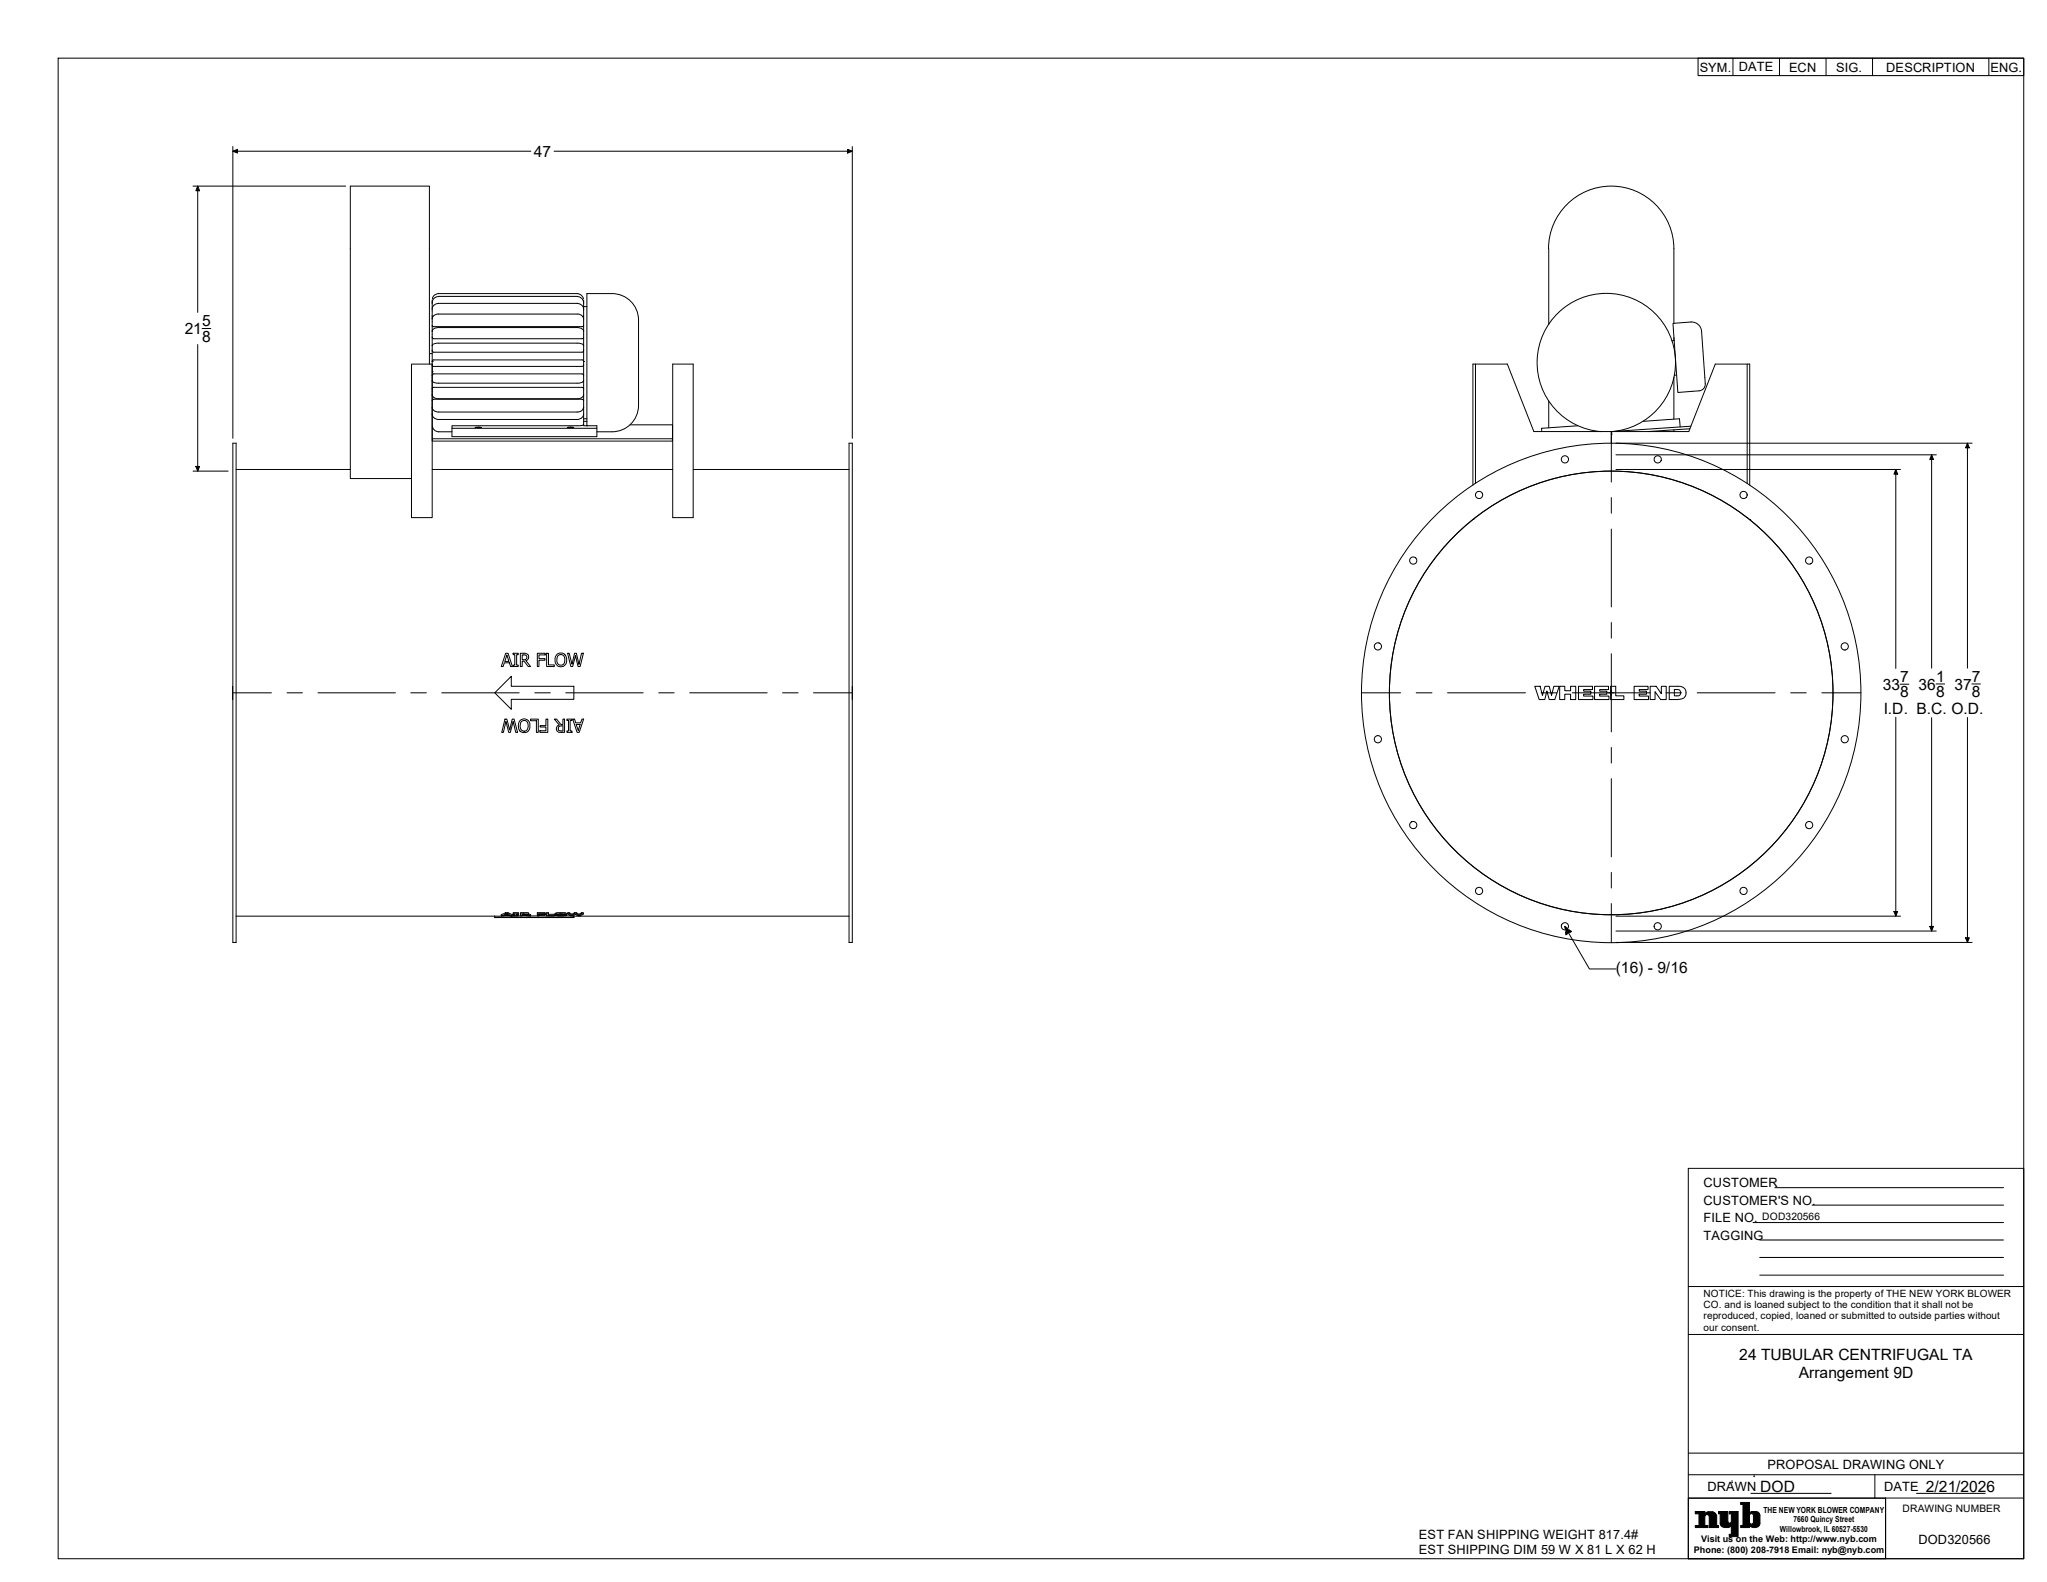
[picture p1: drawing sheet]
<svg xmlns="http://www.w3.org/2000/svg" width="559mm" height="432mm" viewBox="0 0 559 432" stroke-linecap="round" stroke-linejoin="round" font-family="sans-serif">
<!-- layer: Drawing -->
<g fill="none" stroke="#000" stroke-width=".27">
<path d="M422.7 67.9a17.1 17.1 0 0 1 17.1-17.1 17.1 17.1 0 0 1 17.1 17.1v20.4M422.8 67.9v20.7M112.3 99.4h5.7v41.9h-5.7zM117.2 99.4v-48.6h-21.6v79.8h16.7M117.2 96.5h.8M118 98.7l.2-.5h40.9l.2 .5M118 98.7h.1M118 95.7l.3 .4h40.6l.4-.4M118 92l.3 .5h40.6l.4-.5M118 88.8l.2 .4h40.9l.2-.4M118 86.2l.2 .2M118 99.6l.2 .4h40.8l.3-.4"/>
<path d="M118 94.4v-.1a1.46 1.46 0 0 1 1.8-.6h38.3a1.09 1.09 0 0 1 1.2 .7M118 90.5a1.43 1.43 0 0 1 1.8-1.1h37.7a1.57 1.57 0 0 1 1.8 1.1M118 87.1a1.55 1.55 0 0 1 1.8-1.4h37.7a1.55 1.55 0 0 1 1.8 1.4M118 84.4a1.64 1.64 0 0 1 1.8-1.6h37.7a1.74 1.74 0 0 1 1.8 1.6M118 82.7a1.74 1.74 0 0 1 1.8-1.8h37.7a1.85 1.85 0 0 1 1.8 1.8M118 81.9v29.2M118 81.5a1.77 1.77 0 0 1 1.8-1.4h37.7a1.77 1.77 0 0 1 1.8 1.4M159.3 98.7h.1M159.3 86.2l-.2 .2M159.3 81.9v29.2M159.3 83.7h.9M167.1 80.1h-6.9v36.1"/>
<path d="M167.1 80.1a7.2 7.2 0 0 1 7.2 7.2M174.3 87.3v23.4M183.6 99.4h5.6v41.9h-5.6zM402.8 99.4v32.6M456.7 88.3l4.9-.4a2.71 2.71 0 0 1 2.9 2.5l1 14.3a1.81 1.81 0 0 1-1.7 2l-5.8 .4zM456.9 92.1v.9h-.5M476.9 99.4v32.6M118 119.8h65.6v.6h-65.6zM118 109.3l.4-.3h40.5l.4 .3M118 106.2l.3-.5h40.6l.4 .5M118 102.5l.4-.5h40.5l.4 .5M118 111.1a1.54 1.54 0 0 0 1.8 1.4h37.7a1.54 1.54 0 0 0 1.8-1.4"/>
<path d="M118 107.7a1.51 1.51 0 0 0 1.8 1.1h37.7a1.53 1.53 0 0 0 1.8-1.1M118 103.8l.3 .5 .9 .3h38.9a1.27 1.27 0 0 0 1.2-.8M118 111.1l.1 .5M118 113a1.64 1.64 0 0 0 1.8 1.5h37.7a1.64 1.64 0 0 0 1.8-1.5M118 101.5h.1M118 111.6v4.5M118 116.5v3.3M118 116a1.81 1.81 0 0 0 1.8 1.9h3.6M123.4 116.9v2.3h39.5v-2.3M129.7 116.6h1.7zM154.9 116.6h1.8zM159.2 111.6h.1"/>
<path d="M159.3 111.1v1.9M159.3 115.9v.3h.9M159.3 115.9l-.9 .3h-35v.7h39.5v-.7h-2.7M159.3 113v2.9M159.3 115h.9M159.3 114.3h.9M160.2 116.2h.1M172 116h11.6v3.8M174.3 110.6a7.2 7.2 0 0 1-7.2 7.3h-4.2M422.8 109.4v7.4M430.8 116.2l-10 .7 .1 .9M437.1 117.8a18.9 18.9 0 0 1-14.7-28.7 18.9 18.9 0 0 1 32.2 0 18.9 18.9 0 0 1-14.7 28.7"/>
<path d="M439.9 117.9h.1M439.9 118.5h.1M439.9 117.8v3.2M439.9 117.8h.1M448.6 115l9.9-.7 .2 2.2M456.9 102.9v11.5M456.9 117.3v.5M457.6 102.4h-.5M461.3 117l-11.5 .8M461.6 116.3l-21.5 1.5M63.6 121h.9v136.2h-.9zM64.5 128.1h31.1"/>
<path d="M118 128.1h65.6M189.2 128.1h42.6M231.8 121h.9v136.2h-.9zM402.1 132.4v-33h9.4l7.2 18.4h42.3l7.2-18.4h9.4v33M402.8 134.9v.4M439.9 128.5v.1M476.9 134.9v.4M402.1 141.8h.1M402.8 141.2v.1M476.9 141.2v.1M477.6 141.8h.1M138 178.3h.7l1.2 3.6h-.5l-.3-1h-1.4l-.3 1h-.6z"/>
<path d="M138.4 178.8l.5 1.7h-1.1zM140.1 178.3h1.4v.4h-.5v2.8h.5v.4h-1.4v-.4h.4v-2.8h-.4zM142 178.3h1a1.06 1.06 0 0 1 1.3 .8 1.06 1.06 0 0 1-.7 1.2l1.2 1.6h-.6l-1.1-1.4h-.5v1.4h-.6zM142.6 178.8h.4a.69 .69 0 0 1 .8 .7 .69 .69 0 0 1-.9 .6h-.3zM146.7 178.3h2.1v.5h-1.7v1h1.7v.4h-1.7v1.7h-.4zM149.2 178.3h.5v3.2h1.6v.4h-2.1zM152.1 178.6a1.69 1.69 0 0 1 2.1 0 1.69 1.69 0 0 1 .4 2.1 1.62 1.62 0 0 1-2 1.2 1.62 1.62 0 0 1-1.1-2.1zM152.3 179a1.13 1.13 0 0 1 1.3-.2 1.13 1.13 0 0 1 .6 1.3 1.16 1.16 0 0 1-1.2 1.4 1.16 1.16 0 0 1-1-1.6zM154.9 178.3h.5l.7 3 .7-3h.6l.7 3.1 .6-3.1h.6l-.9 3.6h-.6l-.7-3-.8 3h-.5zM63.6 187.3v3.6M135.1 189.1l4.5-4.5v2.7h17.1v3.6h-17.1v2.7zM137.9 196.3h.5l.7 3 .7-3h.5l1 3.6h-.5l-.7-3-.8 3h-.4l-.8-3-.7 3h-.4z"/>
<path d="M142.1 196.5a1.68 1.68 0 0 1 2 .1 1.68 1.68 0 0 1 .6 1.9 1.61 1.61 0 0 1-2 1.4 1.61 1.61 0 0 1-1.2-2.1l.2-.6zM142.2 197a1.17 1.17 0 0 1 1.6-.1 1.17 1.17 0 0 1 .3 1.5 1.11 1.11 0 0 1-1.2 1.2 1.11 1.11 0 0 1-.9-1.5zM144.8 196.3h2.1v3.6h-.5v-3.2h-1.6zM149 196.3h.5v3.6h-2.1v-.4h1.6v-1.1h-1.6v-.3h1.6zM151.3 196.3h.7l1.1 1.4h.6v-1.4h.4v3.6h-.9a1.06 1.06 0 0 1-1.3-.7 1.06 1.06 0 0 1 .8-1.3zM152.6 198.3l1.1-.2v1.4h-.8a.63 .63 0 0 1-.6-.5 .63 .63 0 0 1 .3-.7zM154.7 196.3h1.4v.4h-.5v2.8h.5v.4h-1.4v-.4h.5v-2.8h-.5zM156.3 196.3h.5l.4 1h1.3l.4-1h.4l-1.2 3.6h-.6zM157.3 197.7h1.1l-.5 1.7zM232.7 187.3v3.6M419 187.3h1.4l.7 2.5 .7-2.5h1.1l.6 2.5 .7-2.5h1.4l-1.2 3.6h-1.5l-.6-2.3-.6 2.3h-1.5zM425.8 187.3h1.4v1.2h1.6v-1.2h1.3v3.6h-1.3v-1.4h-1.6v1.4h-1.4z"/>
<path d="M430.9 187.3h3.8v.9h-2.4v.5h2v.8h-2v.5h2.5v.9h-3.9zM435.3 187.3h3.8v.9h-2.4v.5h2v.8h-2v.5h2.5v.9h-3.9zM439.7 187.3h1.4v2.6h2.2v1h-3.6zM446.1 187.3h3.8v.9h-2.4v.5h2v.8h-2v.5h2.5v.9h-3.9zM450.5 187.3h1.6l1.4 2.1v-2.1h1.4v3.6h-1.6l-1.5-2.1v2.1h-1.3zM455.7 187.3h2.3a1.86 1.86 0 0 1 2.2 1.8 1.86 1.86 0 0 1-2.2 1.8h-2.3zM457.1 188.2h.7a.87 .87 0 0 1 1 .9 .87 .87 0 0 1-1 .8h-.7zM64.5 250.1h70.6M135.1 250.1v.3M136.8 250h3.1M137.8 249.8l.6-.2 .5 .2zM138 249.4l-1.2 .6"/>
<path d="M138 249.1l-1.2 .5v.4M138 249.1h.7v.3h-.7M138 249.1v.3M138.7 249.4l1.2 .6M138.7 249.1l1.2 .5v.4M139.2 249.9l-4.1 .2M139.6 250.3l17.1 .1M139.6 250.3l-4.5 .1M139.6 250.3v-.3h17.1v.4M140.1 249.6v.4h1.4v-.4M140.1 249.6v-.5h1.4v.5M140.1 249.6h.4v.3h-.4"/>
<path d="M140.1 249.4h1.4M141.5 249.6h-.5v.3h.5M142 249.4l2 .1 .3 .1-.7 .2 1.2 .2-1.7-.2-1.1 .2zM142 249.4v-.3h1.9l.4 .1v.4M142.6 249.6l1.2 .1h-1.2zM143.6 249.6v.1M144.3 249.6h.5v.4M146.7 249.4l2.1 .2h-1.7l1.7 .1h-1.7v.3h-.4zM146.7 249.4v-.3h2.1v.3M148.8 249.6v.1M149.2 249.4h.5M149.7 249.6h1.6v.4h-2.1v-.9h.5v.8h1.6"/>
<path d="M151.5 249.7l1.1-.2a2.18 2.18 0 0 1 2.1 .3l-1.4 .2a1.99 1.99 0 0 1-1.8-.3zM152 249.2v.4M152 249.7l.4-.1a2.01 2.01 0 0 1 1.8 .2l-1.9 .1zM152.5 249.6h1.3M154.2 249.2l-2-.1-.6 .1-.1 .5M154.2 249.2l.5 .2v.3M154.2 249.2v.4M154.9 249.4a1.37 1.37 0 0 0 2.2 .2 1.34 1.34 0 0 0 2.2-.2M154.9 249.4v-.3h.5v.3M154.9 249.4h.5M155.4 249.4l.7 .5 .7-.5M155.4 249.1l.7 .5"/>
<path d="M156.1 249.6v.3M156.7 250.4h-21.6M156.7 250.1h75.1M156.8 249.1l-.7 .5M156.8 249.1h.6v.3M156.8 249.4h.6M156.8 249.1v.3M157.4 249.4l.7 .5 .6-.5M157.4 249.1l.7 .5M158.1 249.6v.3M158.7 249.1l-.6 .5M158.7 249.1h.6v.3"/>
<path d="M158.7 249.4h.6M158.7 249.1v.3"/>
<circle cx="403.8" cy="135.1" r=".98"/>
<circle cx="427.2" cy="125.4" r=".98"/>
<circle cx="452.5" cy="125.4" r=".98"/>
<circle cx="476" cy="135.1" r=".98"/>
<circle cx="385.8" cy="153" r=".98"/>
<circle cx="493.9" cy="153" r=".98"/>
<circle cx="376.1" cy="176.4" r=".98"/>
<circle cx="503.6" cy="176.4" r=".98"/>
<circle cx="439.8" cy="189.1" r="60.6"/>
<circle cx="439.8" cy="189.1" r="68.2"/>
<circle cx="376.1" cy="201.8" r=".98"/>
<circle cx="503.6" cy="201.8" r=".98"/>
<circle cx="385.8" cy="225.2" r=".98"/>
<circle cx="493.9" cy="225.2" r=".98"/>
<circle cx="403.8" cy="243.2" r=".98"/>
<circle cx="427.2" cy="252.8" r=".98"/>
<circle cx="452.5" cy="252.8" r=".98"/>
<circle cx="476" cy="243.2" r=".98"/>
</g>
<!-- layer: Hatch -->
<g fill="#000">
<path d="M427.2 252.9l1.8 1.4-1.5 .8z"/>
<path d="M462.8 412.6h2.6v.5l.8-.5h1.4a1.44 1.44 0 0 1 1 1v2.8h.5v.5h-2.5v-3.1l-.4-.4-.7 .2-.1 .2v2.6h.8v.5h-3.4v-.5h1v-3.2h-1z" fill-rule="evenodd"/>
<path d="M469.1 412.6h2.6v2.7a.48 .48 0 0 0 .5 .4 .48 .48 0 0 0 .4-.4v-2.1h-.5v-.6h2.4v6.8h-2.4v-.6h.5v-2.7l-.2 .6-.4 .2a2.38 2.38 0 0 1-2-.3l-.4-.6v-2.8h-.5z" fill-rule="evenodd"/>
<path d="M477.7 413.3l-.1 2.3 .4 .4h.3l.4-.4v-2.1l-.4-.4zM475.2 410.1v.6h.6v5.7h-.6v.5h2.4v-.8a1.51 1.51 0 0 0 1.5 .9 1.51 1.51 0 0 0 1.3-1.2v-2.1a1.08 1.08 0 0 0-1.1-1.1h-1.1l-.4 .1-.2 .6v-3.2z" fill-rule="evenodd"/>
</g>
<!-- layer: Sketch Geometry(ANSI) -->
<g fill="none" stroke="#000" stroke-width=".27">
<path d="M15.9 15.9h536.5v409.5h-536.5zM463.5 15.9h88.9v4.7h-88.9zM473.1 15.9v4.7M485.8 15.9v4.7M498.5 15.9v4.7M511.2 15.9v4.7M542.9 15.9v4.7M439.9 120.9v10.7M439.9 135.8v4.3M439.9 144.4v21.3M439.9 169.9v4.3M439.9 178.4v21.4"/>
<path d="M63.6 189.1h10.5M78.4 189.1h4.1M86.8 189.1h21.1M112.1 189.1h4.3M120.6 189.1h21.1M146 189.1h4.2M154.4 189.1h21.2M179.8 189.1h4.2M188.3 189.1h21.1M213.6 189.1h4.3M222.1 189.1h10.6M371.7 189.1h10.6"/>
<path d="M386.6 189.1h4.3M395.2 189.1h21.2M420.7 189.1h4.2M429.2 189.1h21.3M454.8 189.1h4.2M463.3 189.1h21.3M488.8 189.1h4.3M497.3 189.1h10.7M439.9 204v4.3M439.9 212.5v21.4M439.9 238.1v4.3M427.2 252.9l6.7 11.6h7.2"/>
<path d="M427.2 252.9l.6 .4M427.2 252.9l.1 .7M427.4 254.4l.1 .7 .5-.3M428.4 253.8l.6 .5-.5 .3M439.9 246.6v10.7M478.5 333.7h68.4M480.4 338.5h66.5M484.5 324.2h62.4M494.7 328.9h52.2M460.9 351.2h91.5M480.4 348h66.5M480.4 343.2h66.5"/>
<path d="M552.4 351.2v-32.3h-91.5v106.5M552.4 351.2v74.2h-91.5M460.9 364.2h91.5M460.9 396.6h91.5M460.9 408.9h53.8v16.5h-53.8M460.9 402.5h91.5M460.9 408.9h91.5M465.4 413.1v-.5h-2.6v.6h1v3.2h-1v.5h3.4v-.5h-.8v-2.4a.6 .6 0 0 1 .6-.6 .6 .6 0 0 1 .6 .6v2.9h2.5v-.5h-.5v-2.8M466.4 412.6l1.1 .1a1.37 1.37 0 0 1 1.1 1M466.5 412.6l-1.1 .5M469.6 415.8v-2.6h-.5v-.6h2.6v2.7a.48 .48 0 0 0 .5 .4 .48 .48 0 0 0 .4-.4v-2.1h-.5v-.6h2.4v6.8h-2.4v-.6h.5v-2.7a.79 .79 0 0 1-.8 .8M469.6 415.8a1.11 1.11 0 0 0 1.1 1.1"/>
<path d="M470.7 416.9h1.2M472.7 404.2h.1M472.7 404.7h.1M477.6 413.3v-3.2h-2.4v.6h.6v5.7h-.6v.5h2.4v-.9a.92 .92 0 0 0 .9 .9M477.6 415.4a.54 .54 0 0 0 .5 .6 .54 .54 0 0 0 .6-.6M478 407.6h21.9M478.3 412.6h1M478.3 412.6a.73 .73 0 0 0-.7 .7M478.5 416.9h.8M478.7 413.6h.1M478.7 413.6v1.9M478.7 413.7a.54 .54 0 0 0-.6-.6 .54 .54 0 0 0-.5 .6v1.8"/>
<path d="M478.7 402.6h.1M478.7 403h.1M479.3 412.6a1.11 1.11 0 0 1 1.1 1.1M480.4 415.8a1.11 1.11 0 0 1-1.1 1.1M480.4 413.7v2.1M511.8 402.5v6.4M514.7 408.9v16.5M523.2 407.6h18.7"/>
</g>
<!-- layer: Dimensions(ANSI) -->
<g fill="none" stroke="#000" stroke-width=".27">
<path d="M52.7 50.8h41.7M54 50.8l.5 1.3h-1zM54 50.8v34.5M63.6 41.3l1.2-.5v1zM63.6 41.3h81.3M63.6 40v79.6M151.3 41.3h81.4M231.4 40.8l1.3 .5-1.3 .5zM232.7 40v79.6M54 94v34.6M55.2 89.7h2.3M52.7 128.6h9.6"/>
<path d="M53.5 127.3h1l-.5 1.3zM441.1 124.1h87.5M441.1 128.1h77.7M441.1 121h97.3M517.5 128.1l.5 1.3h-1zM517.5 128.1v54.3M527.3 124.1l.5 1.3h-1zM527.3 124.1v58.3M537.1 121l.5 1.2h-1zM537.1 121v61.4M517.5 195.8v54.3M518.7 186.8h2.4"/>
<path d="M527.3 195.9v58.2M528.5 186.7h2.4M537.1 195.8v61.4M538.3 186.7h2.3M441.1 254.1h87.5M441.1 250.1h77.7M441.1 257.2h97.3M517 248.8h1l-.5 1.3zM526.8 252.9h1l-.5 1.2zM536.6 256h1l-.5 1.2z"/>
</g>
<path d="M54 50.8l.5 1.3h-1zM63.6 41.3l1.2-.5v1zM231.4 40.8l1.3 .5-1.3 .5zM53.5 127.3h1l-.5 1.3zM517.5 128.1l.5 1.3h-1zM527.3 124.1l.5 1.3h-1zM537.1 121l.5 1.2h-1zM517 248.8h1l-.5 1.3zM526.8 252.9h1l-.5 1.2zM536.6 256h1l-.5 1.2z" fill="#000"/>
<!-- layer: Work Point(ANSI) -->
<path d="M439 189.1h1.6M439.9 188.3v1.6" fill="none" stroke="#000" stroke-width=".27"/>
<g font-size="4.3">
<text x="145.7" y="42.8">47</text>
<text x="55.2" y="89.1">5</text>
<text x="50.4" y="91.2">21</text>
<text x="55.2" y="93.2">8</text>
<text x="514" y="188.3">33</text>
<text x="518.7" y="186.2">7</text>
<text x="518.7" y="190.4">8</text>
<text x="523.7" y="188.2">36</text>
<text x="528.5" y="186.2">1</text>
<text x="528.5" y="190.3">8</text>
<text x="533.5" y="188.2">37</text>
<text x="538.3" y="186.2">7</text>
<text x="538.3" y="190.2">8</text>
<text x="514.2" y="194.9">I.D. B.C. O.D.</text>
<text x="441.1" y="265.6">(16) - 9/16</text>
<text x="474.8" y="371.2">24 TUBULAR CENTRIFUGAL TA</text>
<text x="491" y="376.1">Arrangement 9D</text>
<text x="480.5" y="407.2">DOD</text>
<text x="525.7" y="407.2">2/21/2026</text>
</g>
<g font-size="3.5">
<text x="464" y="19.6">SYM.</text>
<text x="474.7" y="19.5">DATE</text>
<text x="488.4" y="19.6">ECN</text>
<text x="501.3" y="19.6">SIG.</text>
<text x="514.9" y="19.6">DESCRIPTION</text>
<text x="543.4" y="19.6">ENG.</text>
<text x="465.1" y="328.9">CUSTOMER'S NO.</text>
<text x="465.1" y="324.1">CUSTOMER</text>
<text x="465.1" y="333.6">FILE NO.</text>
<text x="465.1" y="338.4">TAGGING</text>
<text x="482.5" y="400.9">PROPOSAL DRAWING ONLY</text>
<text x="466.1" y="406.8">DRAWN</text>
<text x="514.3" y="406.8">DATE</text>
<text x="387.3" y="420.2">EST FAN SHIPPING WEIGHT 817.4#</text>
<text x="387.3" y="424.2">EST SHIPPING DIM 59 W X 81 L X 62 H</text>
<text x="523.7" y="421.3">DOD320566</text>
</g>
<g font-size="2.8">
<text x="481.1" y="332.9">DOD320566</text>
<text x="519.4" y="412.7">DRAWING NUMBER</text>
</g>
<g font-size="2.7">
<text x="465.1" y="353.9">NOTICE: This drawing is the property of THE NEW YORK BLOWER</text>
<text x="465.1" y="357">CO. and is loaned subject to the condition that it shall not be</text>
<text x="465.1" y="360.1">reproduced, copied, loaned or submitted to outside parties without</text>
<text x="465.1" y="363.2">our consent.</text>
</g>
<g font-size="2.5">
<text x="462.4" y="423.8">Phone: (800) 208-7918 Email: nyb@nyb.com</text>
<text x="464.4" y="421">Visit us on the Web: http://www.nyb.com</text>
</g>
<g font-size="2.3">
<text x="481.4" y="412.9">THE NEW YORK BLOWER COMPANY</text>
<text x="485.9" y="418.1">Willowbrook, IL 60527-5530</text>
<text x="489.6" y="415.5">7660 Quincy Street</text>
</g>
</svg>
